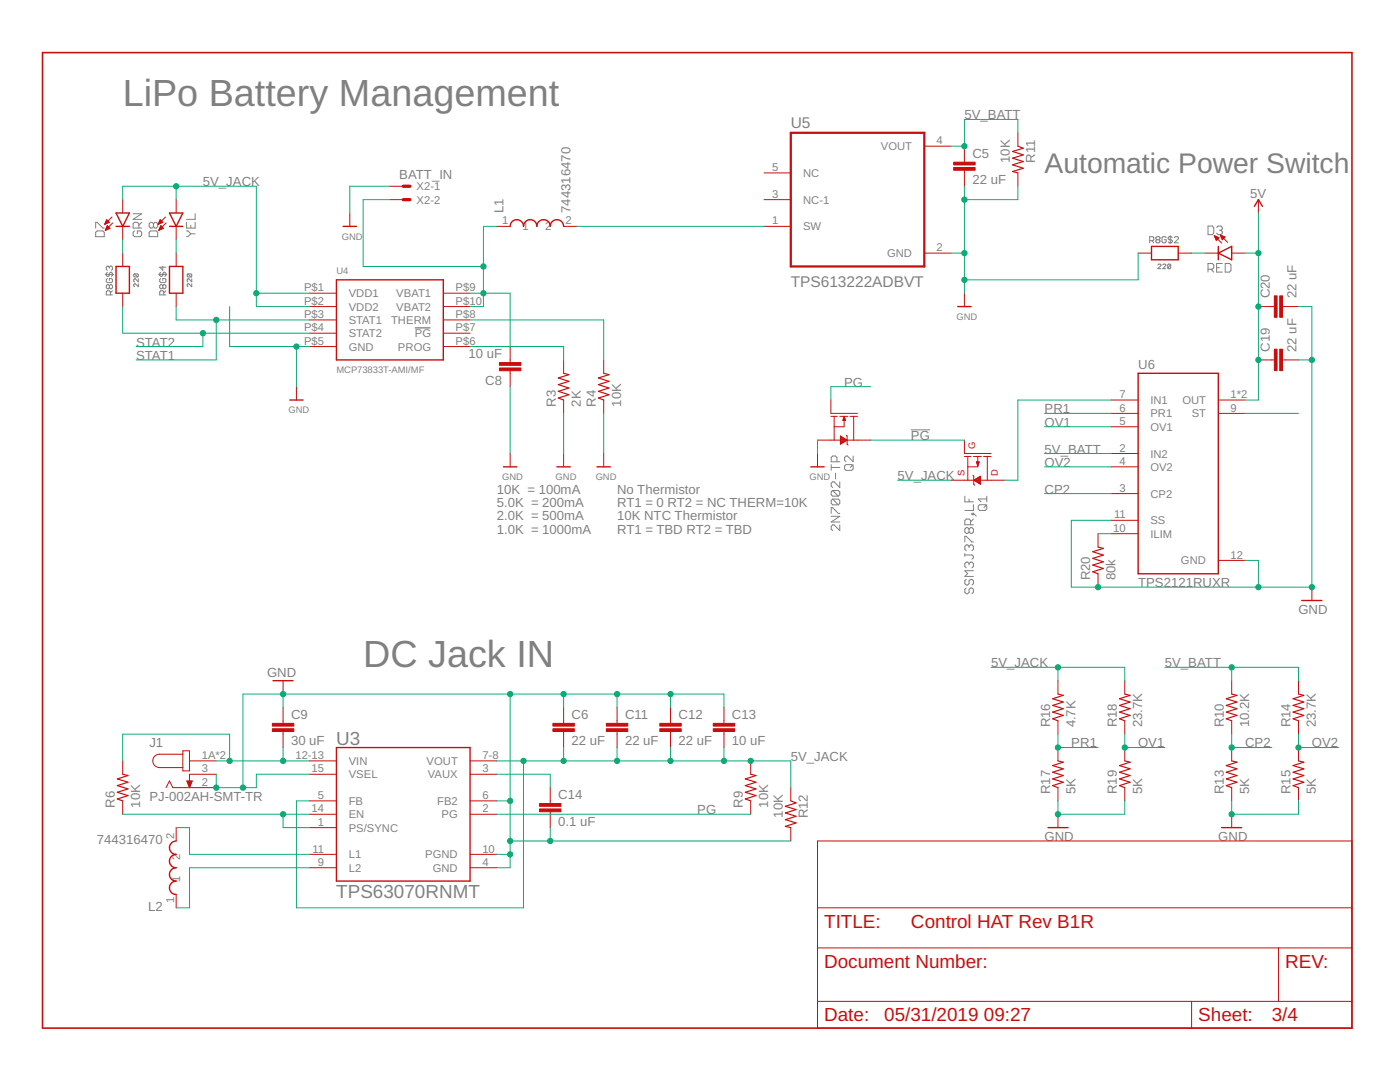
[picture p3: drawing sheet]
<svg xmlns="http://www.w3.org/2000/svg" width="279mm" height="216mm" viewBox="0 0 279 216" stroke-linecap="round" stroke-linejoin="round" font-family="sans-serif">
<path d="M82.9 65.4h2.9" fill="none" stroke="#808080" stroke-width=".28"/>
<g fill="none" stroke="#808080" stroke-width=".2">
<path d="M19.1 46.4l.3-.3h1.1l.3 .3v.8h-1.7zM19.1 45.5v-1.1h.3l1.1 1.1h.3M21 54.8h1.6M21.4 55.6l-.2 .2v.4l.2 .2h.8l.2-.2v-.4l-.2-.2h-.4v.4M21.4 54.3l-.2 .2v.4l.2 .3 .4-.3v-.4l.2-.2 .4 .2v.4l-.2 .3M21.8 57l-.2-.2-.4 .2v.4l.2 .2 .4-.2M21.8 57l.2-.2 .4 .2v.4l-.2 .2-.4-.2M21.8 53.3l-.2-.2-.4 .2v.4l.2 .2M21.8 53.3l.2-.2 .4 .2v.4l-.2 .2M21.8 53.3v.2M21.8 57v.4M22 58.8v-.6l-.2-.2h-.4l-.2 .2v.6h1.2"/>
<path d="M22.4 58l-.4 .4M26.6 42.7h1.7l-1.7 1.1h1.7M26.8 46.1l-.2 .3v.5l.2 .3h1.2l.3-.3v-.5l-.3-.3h-.6v.6M26.9 54.7l-.2 .1v.3l.2 .2h.6M26.9 54.7h.6l.1 .1-.1 .5M26.9 54.7l.6 .6M27.6 56.6v.6l-.7-.6-.2 .2v.3l.2 .1M27.6 55.6v.6l-.7-.6-.2 .2v.3l.2 .1M27.7 45.5v-.9l-.3-.2h-.6l-.2 .2v.9h1.7M28.3 44.4l-.6 .5M29.8 46.4l.3-.3h1.1l.3 .3v.8h-1.7zM30.6 44.6l-.3-.2h-.2l-.3 .2v.6l.3 .3h.2l.3-.3"/>
<path d="M30.6 44.6l.3-.2h.3l.3 .2v.6l-.3 .3h-.3l-.3-.3M30.6 44.6v.6M31.7 54.8h1.6M32.1 54.3l-.2 .2v.4l.2 .3 .4-.3v-.4l.2-.2 .4 .2v.4l-.2 .3M32.1 55.6l-.2 .2v.4l.2 .2h.8l.2-.2v-.4l-.2-.2h-.4v.4M32.5 57l-.2-.2-.4 .2v.4l.2 .2 .4-.2M32.5 57l.2-.2 .4 .2v.4l-.2 .2-.4-.2M32.5 53.1v.8l-.6-.6h1.2M32.5 57v.4M32.7 58.8v-.6l-.2-.2h-.4l-.2 .2v.6h1.2M33.1 58l-.4 .4M37.2 46.1h.3l.6 .6"/>
<path d="M37.2 44.4v1.1h1.7v-1.1M37.5 54.7h.6l.2 .1-.2 .5M37.5 54.7l-.1 .1 .1 .5h.6M37.5 54.7l.6 .6M38.1 46.7l-.6 .5h-.3M38.1 46.7h.8M38.1 44.9v.6M38.3 55.6v.6l-.6-.6-.3 .2 .1 .4M38.3 56.6v.6l-.6-.6-.3 .2 .1 .4M38.9 42.7v1.1h-1.7M229.4 48h.7l.2-.2v-.4l-.2-.2h-.7v1.3M229.9 48l.4 .5"/>
<path d="M230.9 47.8l-.2-.2 .2-.4h.4l.2 .2-.2 .4M230.9 47.8l-.2 .2 .2 .5h.4l.2-.3-.2-.4M230.9 47.8h.4M231.1 52.9l.1-.2 .5 .2-.6 .7h.6M232.1 52.9l.1-.2 .5 .2-.6 .7h.6M232.7 47.4l-.2-.2h-.4l-.2 .2v.8l.2 .3h.4l.2-.3v-.4h-.4M233.6 47v1.6M233.6 52.9v.6l-.1 .1-.5-.1M233.6 52.9l-.1-.2-.5 .2v.6M233.6 52.9l-.6 .6M234 47.4l-.3-.2h-.4l-.2 .2 .2 .4h.4l.3 .2-.3 .5h-.4l-.2-.3M234.4 47.4l.2-.2h.4l.2 .2v.2l-.8 .9h.8"/>
<path d="M241.1 45.1h.8l.3 .3v1.1l-.3 .3h-.8zM241.1 53.7h.8l.3-.3v-.5l-.3-.3h-.8v1.7M241.7 53.7l.5 .6M242.8 53.4h.6M242.8 45.4l.3-.3h.5l.3 .3v.3l-.3 .3M243.4 46h.2M243.6 46l.3 .2v.3l-.3 .3h-.5l-.3-.3M243.9 52.6h-1.1v1.7h1.1M244.5 52.6h.9l.3 .3v1.1l-.3 .3h-.9zM165.9 92.7v1.2M165.9 93.3h1.7M166.2 97.9h1.1l.3 .2v.6l-.3 .3"/>
<path d="M166.2 99.6h1.1l.3 .3v.5l-.3 .3M166.2 97.9l-.3 .2v.6l.3 .3h1.1M166.2 99.6l-.3 .3v.5l.3 .3h1.1M166.2 99.6l1.1 1.1M166.2 97.9l1.1 1.1M166.8 94.4v1.2M167 92.1v-.8l-.2-.3h-.6l-.3 .3v.8h1.7M167.6 96.1v1.2l-1.1-1.2h-.3l-.3 .3v.6l.3 .3M168.6 93l.2-.3h1.2l.3 .3v.6l-.3 .3h-1.2l-.2-.3zM170.3 91v1.1l-1.2-1.1h-.3l-.2 .3v.5l.2 .3M170.3 92.7l-.6 .6M181.8 85.8h3.8"/>
<path d="M192.6 99v1.1h1.7M193.4 99.6v.5M196.9 99.6h-1.7l.6 .5M196.9 99v1.1M165.9 102.4v-1.1h.3l1.1 1.1h.3M165.9 103h1.7l-1.7 1.2h1.7M167.6 104.7v1.2l-1.1-1.2h-.3l-.3 .3v.6l.3 .3M192.6 108.1v-1.1h.2l1.2 1.1h.3M192.6 110.4v.6M192.6 110.7h1.4l.3 .3v.3l-.3 .3M192.8 117.3l-.2 .3v.6l.2 .3h.3l.3-.3v-.6l.3-.3h.3l.3 .3v.6l-.3 .3M192.8 115.6l-.2 .3v.6l.2 .2h.3l.3-.2v-.6l.3-.3h.3l.3 .3v.6l-.3 .2"/>
<path d="M193.4 105.6l-.3-.3h-.3l-.2 .3v.6l.2 .2h.3l.3-.2M193.4 109l-.3-.3h-.3l-.2 .3v.6l.2 .3M193.4 112.5l-.3-.3h-.3l-.2 .3v.5l.2 .3M193.4 105.6v.6M193.4 109v.3M193.4 112.5v.2M193.4 105.6l.3-.3h.3l.3 .3v.6l-.3 .2h-.3l-.3-.2M193.4 109l.3-.3h.3l.3 .3v.6l-.3 .3M193.4 112.5l.3-.3h.3l.3 .3v.5l-.3 .3M193.7 104.7v-.8l-.3-.3h-.6l-.2 .3v.8h1.7M194 102.4h.3v.3h-.3zM194.3 100.7v1.2h-1.7"/>
<path d="M194.3 113.9h-1.7l.5 .5-.5 .6h1.7M194.3 103.6l-.6 .5M194.3 102.4l.5 .6M195.2 101l.3-.3h1.1l.3 .3v.6l-.3 .3h-1.1l-.3-.3zM196.9 100.7l-.5 .6"/>
</g>
<path d="M8.5 10.5h261.3v194.6h-261.3z" fill="none" stroke="#c90d0c" stroke-width=".32"/>
<g fill="none" stroke="#c90d0c" stroke-width=".2">
<path d="M24.5 39.8v2.7M35.2 39.8v2.7M77.8 39.8h2.7M77.8 37.2h2.7M152.5 34.5h5.3M152.5 39.8h5.3M184.5 29.2h5.3M192.5 29.2v3.2M192.5 34v3.2M203.1 26.5v2.7M203.1 34.5v2.7M251.1 39.8v2.7"/>
<path d="M20.9 44.7h.1M21 44.6h.3M21 44.5h.6M21.1 44.3h.7M21.1 45.9h.1M21.1 45.7h.4M21.1 44.2h.6M21.2 45.6h.6M21.2 44.1h.3M21.2 44h.2M21.2 45.5h.7M21.3 45.4h.5"/>
<path d="M21.3 45.2h.3M21.4 45.1h.1M21.4 45l.5 .6-.9 .4zM21.8 44.4l-.5-.6-.4 1M21.8 44.4l-.9 .4M22.4 43.3l-1.5 1.5M22.5 44.5l-1.5 1.5M24.5 45.2v2.6M24.5 50.5v2.7M24.5 58.5v2.7M31.6 44.7h.1M31.6 44.6h.3"/>
<path d="M31.7 44.5h.5M31.7 44.3h.8M31.7 45.9h.2M31.8 45.7h.4M31.8 44.2h.5M31.8 44.1h.4M31.8 45.6h.7M31.9 45.5h.7M31.9 44h.2M31.9 45.4h.5M32 45.2h.3M32 45.1h.2"/>
<path d="M32.1 45l.5 .6-.9 .4zM32.5 44.4l-.5-.6-.4 1M32.5 44.4l-.9 .4M33 43.3l-1.4 1.5M33.1 44.5l-1.4 1.5M35.2 45.2v2.6M35.2 50.5v2.7M35.2 58.5v2.7M61.8 58.5h5.3M69.8 42.5v2.7M88.5 58.5h5.3M99.1 45.2h2.7"/>
<path d="M112.5 45.2h2.6M152.5 45.2h5.3M184.5 50.5h5.3M192.5 58.5v2.7M227.1 50.5h2.7M235.1 50.5h2.7M240.5 50.5h2.6M242.3 47l1.5 1.5M242.3 47l1 .4-.6 .6zM242.4 47.2h.3M242.4 47.3h.6M242.5 47.4h.7"/>
<path d="M242.5 47.5h.7M242.6 47.7h.4M242.7 47.8h.2M242.7 47.9h.1M243.5 46.9l1.5 1.5M243.5 46.9l1 .4M243.5 46.9l.4 .9 .6-.5M243.5 46.9h.1M243.6 47h.3M243.6 47.2h.6M243.7 47.3h.8M243.8 47.4h.5"/>
<path d="M243.8 47.5h.4M243.9 47.7h.2M243.9 47.8h.1M245.8 50.5h2.7M59.2 77.2v2.6M61.8 61.2h5.3M61.8 63.8h5.3M61.8 66.5h5.3M61.8 69.2h5.3M88.5 61.2h5.3M88.5 63.8h5.3M88.5 66.5h5.3"/>
<path d="M88.5 69.2h5.3M101.8 69.2v3.2M101.8 74v3.2M112.5 71.8v2.7M112.5 79.8v2.7M120.5 71.8v2.7M120.5 79.8v2.7M165.8 79.8v2.7h5.3M221.8 79.8h5.3M243.1 79.8h5.4M251.1 61.2h3.2M251.1 71.8h3.2"/>
<path d="M255.9 61.2h3.2M255.9 71.8h3.2M101.8 90.5v2.7M112.5 90.5v2.7M120.5 90.5v2.7M163.2 90.5v2.7M163.2 87.8h10.6M165.8 83.1h1.3M166.5 83.1v4.7M167.6 83.1h1.6M167.7 87l1.4 .8-1.4 .8zM167.7 88.6h.1"/>
<path d="M167.7 88.5h.3M167.7 88.3h.5M167.7 88.2h.7M167.7 88.1h1M167.7 87.9h1.2M167.7 87.7h1.1M167.7 87.5h.9M167.7 87.4h.7M167.7 87.3h.5M167.7 87.2h.3M167.7 87h.1M168.2 83.8h.5"/>
<path d="M168.3 83.7h.4M168.3 83.6h.3M168.4 83.5h.2M168.4 83.3h.2M168.4 83.2h.1M168.5 83.9v1.3h-2M168.5 83.1l.2 .8h-.5zM168.9 86.8l.2 .2v1.6l.1 .2M169.6 83.1h1.5M170.4 83.1v4.7M189.8 95.8h4.5M192.5 87.8v2.7h5.3"/>
<path d="M192.5 91.1h1.3M193.1 91.1v4.7M194.2 94.8l.1 .2v1.6l.2 .2M194.3 91.1h1.6M194.3 95.8l1.4-.8v1.6zM194.4 95.8h1.3M194.5 95.9h1.2M194.6 95.6h1.1M194.7 96h1M194.9 96.1h.8M194.9 95.5h.8M194.9 92.2h.5l-.3 .8z"/>
<path d="M194.9 92.3h.5M195 92.4h.3M195 92.6h.3M195.1 92.7h.1M195.1 96.3h.6M195.1 95.4h.6M195.1 92.8h.1M195.1 91.1v2.1h-2M195.1 92.9h.1M195.3 96.4h.4M195.3 95.2h.4M195.5 96.5h.2"/>
<path d="M195.5 95.1h.2M195.7 95.8h4.8M196.3 91.1h1.5M197 91.1v4.7M221.8 90.5h5.3M221.8 82.5h5.3M221.8 85.2h5.3M221.8 93.2h5.3M221.8 98.5h5.3M243.1 82.5h5.4M219.1 106.5v2.7M219.1 114.5v2.7"/>
<path d="M221.8 106.5h5.3M221.8 103.8h5.3M243.1 111.8h5.4M261.8 117.2v2.6M56.5 135.8v2.7M211.1 135.8v2.7M224.5 135.8v2.7M245.8 135.8v2.7M259.1 135.8v2.7M24.5 151.8v2.7M24.5 159.8v2.7M33.1 157.2l.7-1.4 .7 1.4h8.7"/>
<path d="M36.5 150.5h-4.7a1.33 1.33 0 0 0-1.3 1.3 1.33 1.33 0 0 0 1.3 1.4h4.7M36.5 149.8h1.3v4h-1.3zM37.3 155.8h1.1l-.6 1.4zM37.3 155.9h1M37.4 156h.9M37.4 156.2h.8M37.5 156.3h.7M37.5 156.4h.6M37.6 156.5h.5M37.6 156.7h.4M37.7 156.8h.3M37.7 156.9h.2"/>
<path d="M37.8 157.1h.1M37.8 151.8h5.4M43.2 154.5h-5.4v2.7M56.5 141.2v3.2M56.5 145.9v3.3M61.8 151.8h5.3M61.8 154.5h5.3M61.8 159.8h5.3M93.8 151.8h5.3M93.8 154.5h5.3M93.8 159.8h5.3M109.8 157.2v3.2"/>
<path d="M112.5 141.2v3.2M112.5 145.9v3.3M123.1 141.2v3.2M123.1 145.9v3.3M133.8 141.2v3.2M133.8 145.9v3.3M144.5 141.2v3.2M144.5 145.9v3.3M149.8 151.8v2.7M149.8 159.8v2.7M157.8 157.2v2.6M211.1 143.8v2.7"/>
<path d="M211.1 149.2v2.6M211.1 157.2v2.6M224.5 143.8v2.7M224.5 149.2v2.6M224.5 157.2v2.6M245.8 143.8v2.7M245.8 149.2v2.6M245.8 157.2v2.6M259.1 143.8v2.7M259.1 149.2v2.6M259.1 157.2v2.6M35.2 165.1v2.7"/>
<path d="M35.2 178.5v2.6M61.8 162.5h5.3M61.8 165.1h5.3M61.8 170.5h5.3M61.8 173.1h5.3M93.8 162.5h5.3M93.8 170.5h5.3M93.8 173.1h5.3M109.8 161.9v3.2M157.8 165.1v2.7M163.2 167.8h106.6v37.3h-106.6zM211.1 162.5v2.6"/>
<path d="M245.8 162.5v2.6M163.2 189.1h106.6M163.2 199.8h106.6M163.2 181.1h106.6M237.8 199.8v5.3M255.1 189.1v10.7"/>
</g>
<g fill="none" stroke="#c90d0c" stroke-width=".28">
<path d="M23.2 45.2h2.6M23.2 53.2h2.6v5.3h-2.6zM23.2 42.5h2.6l-1.3 2.7zM33.8 45.2h2.7M33.8 53.2h2.7v5.3h-2.7zM33.8 42.5h2.7l-1.3 2.7zM67.1 55.8h21.4v16h-21.4zM68.5 45.2h2.6M101.8 45.2a1.33 1.33 0 0 1 1.3-1.4 1.33 1.33 0 0 1 1.4 1.4 1.33 1.33 0 0 1 1.3-1.4 1.33 1.33 0 0 1 1.3 1.4 1.33 1.33 0 0 1 1.4-1.4 1.33 1.33 0 0 1 1.3 1.4 1.33 1.33 0 0 1 1.3-1.4 1.33 1.33 0 0 1 1.4 1.4M229.8 49.2h5.3v2.6h-5.3zM243.1 49.2v2.6M243.1 50.5l2.7-1.3v2.6z"/>
<path d="M250.3 41.2l.8-1.4 .8 1.4M57.8 79.8h2.7M191.1 61.2h2.7M227.1 74.5h16v40h-16zM100.5 93.2h2.6M111.1 93.2h2.7M119.1 93.2h2.7M161.8 93.2h2.7M259.8 119.8h4M54.5 135.8h4M67.1 149.2h26.7v26.6h-26.7zM35.2 167.8a1.33 1.33 0 0 0-1.4 1.3 1.33 1.33 0 0 0 1.4 1.4 1.33 1.33 0 0 0-1.4 1.3 1.33 1.33 0 0 0 1.4 1.3 1.33 1.33 0 0 0-1.4 1.4 1.33 1.33 0 0 0 1.4 1.3 1.33 1.33 0 0 0-1.4 1.3 1.33 1.33 0 0 0 1.4 1.4"/>
<path d="M209.1 165.1h4M243.8 165.1h4"/>
</g>
<g fill="none" stroke="#c90d0c" stroke-width=".23">
<path d="M203.1 29.2l1.1 .4-2.1 .6 2.1 .7-2.1 .7 2.1 .6-2.1 .7 2.1 .7-2.1 .6 1 .3M112.5 74.5l1 .3-2.1 .6 2.1 .7-2.1 .7 2.1 .6-2.1 .7 2.1 .7-2.1 .6 1.1 .4M120.5 74.5l1 .3-2.1 .6 2.1 .7-2.1 .7 2.1 .6-2.1 .7 2.1 .7-2.1 .6 1.1 .4M219.1 109.2l1.1 .2-2.1 .7 2.1 .7-2.1 .6 2.1 .7-2.1 .7 2.1 .6-2.1 .7 1 .4M211.1 138.5l1.1 .2-2.1 .7 2.1 .7-2.1 .7 2.1 .6-2.1 .7 2.1 .6-2.1 .7 1 .4M224.5 138.5l1 .2-2.1 .7 2.1 .7-2.1 .7 2.1 .6-2.1 .7 2.1 .6-2.1 .7 1.1 .4M245.8 138.5l1.1 .2-2.2 .7 2.2 .7-2.2 .7 2.2 .6-2.2 .7 2.2 .6-2.2 .7 1.1 .4M259.1 138.5l1.1 .2-2.1 .7 2.1 .7-2.1 .7 2.1 .6-2.1 .7 2.1 .6-2.1 .7 1 .4M24.5 154.5l1 .2-2.1 .7 2.1 .7-2.1 .7 2.1 .6-2.1 .7 2.1 .6-2.1 .7 1.1 .4M149.8 154.5l1.1 .2-2.2 .7 2.2 .7-2.2 .7 2.2 .6-2.2 .7 2.2 .6-2.2 .7 1.1 .4M157.8 159.8l1.1 .4-2.2 .7 2.2 .6-2.2 .7 2.2 .7-2.2 .7 2.2 .6-2.2 .7 1.1 .2M211.1 151.8l1.1 .3-2.1 .7 2.1 .6-2.1 .7 2.1 .6-2.1 .7 2.1 .7-2.1 .7 1 .4"/>
<path d="M224.5 151.8l1 .3-2.1 .7 2.1 .6-2.1 .7 2.1 .6-2.1 .7 2.1 .7-2.1 .7 1.1 .4M245.8 151.8l1.1 .3-2.2 .7 2.2 .6-2.2 .7 2.2 .6-2.2 .7 2.2 .7-2.2 .7 1.1 .4M259.1 151.8l1.1 .3-2.1 .7 2.1 .6-2.1 .7 2.1 .6-2.1 .7 2.1 .7-2.1 .7 1 .4"/>
</g>
<g fill="#c90d0c" stroke="#c90d0c" stroke-width=".2">
<path d="M99.7 72.3h4.2v.6h-4.2z"/>
<path d="M99.7 73.4h4.2v.6h-4.2z"/>
<path d="M54.4 145.4h4.2v.6h-4.2z"/>
<path d="M54.4 144.3h4.2v.6h-4.2z"/>
<path d="M190.3 33.4h4.3v.6h-4.3z"/>
<path d="M190.3 32.4h4.3v.5h-4.3z"/>
<path d="M110.3 145.4h4.3v.6h-4.3z"/>
<path d="M110.3 144.3h4.3v.6h-4.3z"/>
<path d="M121 145.4h4.3v.6h-4.3z"/>
<path d="M121 144.3h4.3v.6h-4.3z"/>
<path d="M131.7 145.4h4.3v.6h-4.3z"/>
<path d="M131.7 144.3h4.3v.6h-4.3z"/>
<path d="M142.3 145.4h4.3v.6h-4.3z"/>
<path d="M142.3 144.3h4.3v.6h-4.3z"/>
<path d="M107.7 161.4h4.3v.6h-4.3z"/>
<path d="M107.7 160.3h4.3v.6h-4.3z"/>
<path d="M255.4 69.7h.5v4.3h-.5z"/>
<path d="M254.3 69.7h.6v4.3h-.6z"/>
<path d="M255.4 59h.5v4.3h-.5z"/>
<path d="M254.3 59h.6v4.3h-.6z"/>
</g>
<path d="M157.8 26.5h26.7v26.7h-26.7z" fill="none" stroke="#c90d0c" stroke-width=".44"/>
<path d="M80.5 39.8h1.3M80.5 37.2h1.3" fill="none" stroke="#c90d0c" stroke-width=".66"/>
<g fill="none" stroke="#0dab76" stroke-width=".2">
<path d="M24.5 39.8v-2.6h26.7v24h10.6M35.2 37.2v2.6M77.8 37.2h-8v5.3M77.8 39.8h-5.3v13.4h24M192.5 37.2v21.3M203.1 26.5v-2.7h-10.6v5.4h-2.7M203.1 37.2v2.6h-10.6M24.5 47.8v2.7M35.2 47.8v2.7M51.2 58.5h10.6M93.8 58.5h8v10.7M99.1 45.2h-2.6v16h-2.7"/>
<path d="M115.1 45.2h37.4M189.8 50.5h2.7M227.1 50.5v5.3h-34.6M237.8 50.5h2.7M248.5 50.5h2.6M251.1 42.5v37.3h-2.6M24.5 61.2v5.3h37.3M35.2 61.2v2.6h26.6M40.5 66.5v2.7h-13.3M43.2 63.8v8h-16M45.8 61.2v8h16M59.2 69.2v8"/>
<path d="M93.8 69.2h18.7v2.6M93.8 63.8h26.7v8M101.8 77.2v13.3M173.8 77.2h-8v2.6M221.8 79.8h-18.7v16h-2.6M259.1 61.2h2.7v56h-48v-13.4h8M259.1 71.8h2.7M112.5 82.5v8M120.5 82.5v8M163.2 87.8v2.7M173.8 87.8h18.7M179.1 95.8h10.7"/>
<path d="M208.5 90.5h13.3M208.5 93.2h13.3M208.5 85.2h13.3M208.5 82.5h13.3M208.5 98.5h13.3M248.5 82.5h10.6M219.1 106.5h2.7M248.5 111.8h2.6v5.4M56.5 138.5v2.7M101.8 138.5v34.6h-2.7M112.5 138.5v2.7M123.1 138.5v2.7"/>
<path d="M133.8 138.5v2.7M197.8 133.2h26.7v2.6M211.1 133.2v2.6M232.5 133.2h26.6v2.6M245.8 133.2v2.6M24.5 151.8v-5.3h21.3v5.3M43.2 154.5v2.7h8v-2.7h10.6M43.2 151.8h18.6M56.5 149.2v2.6M99.1 159.8h2.7M99.1 154.5h10.7v2.7M99.1 151.8h58.7v5.4"/>
<path d="M104.5 151.8v29.3h-45.3v-21.3h2.6M112.5 149.2v2.6M123.1 149.2v2.6M133.8 149.2v2.6M144.5 141.2v-2.7h-96v18.7M144.5 149.2v2.6M211.1 159.8v2.7h13.4v-2.7M211.1 146.5v2.7h8M224.5 146.5v2.7h8M245.8 146.5v2.7h8M245.8 159.8v2.7h13.3v-2.7M259.1 146.5v2.7h8"/>
<path d="M24.5 162.5h37.3M35.2 165.1h2.6v5.4h24M56.5 162.5v2.6h5.3M61.8 173.1h-24v8h-2.6M99.1 170.5h2.7M99.1 162.5h50.7M101.8 167.8h56M109.8 165.1v2.7"/>
</g>
<g fill="#0dab76" stroke="#0dab76" stroke-width=".2">
<circle cx="59.2" cy="69.2" r=".53"/>
<circle cx="56.5" cy="138.5" r=".53"/>
<circle cx="123.1" cy="138.5" r=".53"/>
<circle cx="112.5" cy="138.5" r=".53"/>
<circle cx="133.8" cy="138.5" r=".53"/>
<circle cx="101.8" cy="138.5" r=".53"/>
<circle cx="101.8" cy="170.5" r=".53"/>
<circle cx="101.8" cy="159.8" r=".53"/>
<circle cx="101.8" cy="167.8" r=".53"/>
<circle cx="43.2" cy="157.2" r=".53"/>
<circle cx="48.5" cy="157.2" r=".53"/>
<circle cx="109.8" cy="167.8" r=".53"/>
<circle cx="192.5" cy="50.5" r=".53"/>
<circle cx="192.5" cy="39.8" r=".53"/>
<circle cx="192.5" cy="55.8" r=".53"/>
<circle cx="261.8" cy="71.8" r=".53"/>
<circle cx="261.8" cy="117.2" r=".53"/>
<circle cx="251.1" cy="117.2" r=".53"/>
<circle cx="219.1" cy="117.2" r=".53"/>
<circle cx="245.8" cy="162.5" r=".53"/>
<circle cx="211.1" cy="162.5" r=".53"/>
<circle cx="40.5" cy="66.5" r=".53"/>
<circle cx="96.5" cy="58.5" r=".53"/>
<circle cx="96.5" cy="53.2" r=".53"/>
<circle cx="43.2" cy="63.8" r=".53"/>
<circle cx="56.5" cy="151.8" r=".53"/>
<circle cx="45.8" cy="151.8" r=".53"/>
<circle cx="56.5" cy="162.5" r=".53"/>
<circle cx="104.5" cy="151.8" r=".53"/>
<circle cx="144.5" cy="151.8" r=".53"/>
<circle cx="112.5" cy="151.8" r=".53"/>
<circle cx="123.1" cy="151.8" r=".53"/>
<circle cx="133.8" cy="151.8" r=".53"/>
<circle cx="149.8" cy="151.8" r=".53"/>
<circle cx="51.2" cy="58.5" r=".53"/>
<circle cx="35.2" cy="37.2" r=".53"/>
<circle cx="211.1" cy="133.2" r=".53"/>
<circle cx="192.5" cy="29.2" r=".53"/>
<circle cx="245.8" cy="133.2" r=".53"/>
<circle cx="259.1" cy="149.2" r=".53"/>
<circle cx="224.5" cy="149.2" r=".53"/>
<circle cx="211.1" cy="149.2" r=".53"/>
<circle cx="245.8" cy="149.2" r=".53"/>
<circle cx="251.1" cy="71.8" r=".53"/>
<circle cx="251.1" cy="61.2" r=".53"/>
<circle cx="251.1" cy="50.5" r=".53"/>
</g>
<g font-size="7.5" fill="#808080">
<text x="24.5" y="21.2">LiPo Battery Management</text>
<text x="72.5" y="133.2">DC Jack IN</text>
</g>
<text font-size="5.7" fill="#808080" x="208.5" y="34.5">Automatic Power Switch</text>
<g font-size="3.8" fill="#808080">
<text x="67.1" y="148.6">U3</text>
<text x="67.1" y="179.1">TPS63070RNMT</text>
</g>
<g font-size="3.8" fill="#c90d0c">
<text x="164.5" y="185.1">TITLE:</text>
<text x="181.8" y="185.1">Control HAT Rev B1R</text>
<text x="164.5" y="193.1">Document Number:</text>
<text x="256.5" y="193.1">REV:</text>
<text x="164.5" y="203.8">Date:</text>
<text x="176.5" y="203.8">05/31/2019</text>
<text x="196.4" y="203.8">09:27</text>
<text x="239.1" y="203.8">Sheet:</text>
<text x="253.8" y="203.8">3/4</text>
</g>
<g font-size="3.1" fill="#808080">
<text x="157.8" y="25.4">U5</text>
<text x="157.8" y="57.4">TPS613222ADBVT</text>
</g>
<g font-size="2.6" fill="#808080">
<text x="192.5" y="23.8">5V_BATT</text>
<text x="79.7" y="35.7">BATT_IN</text>
<text x="194.1" y="31.4">C5</text>
<text x="201.5" y="32.5" transform="rotate(-90 201.5 32.5)">10K</text>
<text x="206.6" y="32.5" transform="rotate(-90 206.6 32.5)">R11</text>
<text x="40.5" y="37.2">5V_JACK</text>
<text x="194.1" y="36.8">22 uF</text>
<text x="249.5" y="39.6">5V</text>
<text x="100.5" y="42.5" transform="rotate(-90 100.5 42.5)">L1</text>
<text x="113.8" y="42.5" transform="rotate(-90 113.8 42.5)">744316470</text>
<text x="253.4" y="59.6" transform="rotate(-90 253.4 59.6)">C20</text>
<text x="258.7" y="59.6" transform="rotate(-90 258.7 59.6)">22 uF</text>
<text x="27.2" y="69.2">STAT2</text>
<text x="27.2" y="71.8">STAT1</text>
<text x="93.5" y="71.4">10 uF</text>
<text x="253.4" y="70.2" transform="rotate(-90 253.4 70.2)">C19</text>
<text x="258.7" y="70.2" transform="rotate(-90 258.7 70.2)">22 uF</text>
<text x="96.8" y="76.8">C8</text>
<text x="168.5" y="77.2">PG</text>
<text x="227.1" y="73.7">U6</text>
<text x="110.9" y="81.2" transform="rotate(-90 110.9 81.2)">R3</text>
<text x="115.9" y="81.2" transform="rotate(-90 115.9 81.2)">2K</text>
<text x="118.9" y="81.2" transform="rotate(-90 118.9 81.2)">R4</text>
<text x="123.9" y="81.2" transform="rotate(-90 123.9 81.2)">10K</text>
<text x="208.5" y="82.5">PR1</text>
<text x="181.8" y="87.8">PG</text>
<text x="208.5" y="85.2">OV1</text>
<text x="179.1" y="95.8">5V_JACK</text>
<text x="208.5" y="90.5">5V_BATT</text>
<text x="208.5" y="93.2">OV2</text>
<text x="99.1" y="98.5">10K = 100mA</text>
<text x="99.1" y="101.2">5.0K = 200mA</text>
<text x="123.1" y="98.5">No Thermistor</text>
<text x="123.1" y="101.2">RT1 = 0 RT2 = NC THERM=10K</text>
<text x="208.5" y="98.5">CP2</text>
<text x="99.1" y="103.8">2.0K = 500mA</text>
<text x="99.1" y="106.5">1.0K = 1000mA</text>
<text x="123.1" y="103.8">10K NTC Thermistor</text>
<text x="123.1" y="106.5">RT1 = TBD RT2 = TBD</text>
<text x="217.6" y="115.8" transform="rotate(-90 217.6 115.8)">R20</text>
<text x="222.6" y="115.8" transform="rotate(-90 222.6 115.8)">80k</text>
<text x="227.1" y="117.2">TPS2121RUXR</text>
<text x="259.1" y="122.5">GND</text>
<text x="53.3" y="135">GND</text>
<text x="197.8" y="133.2">5V_JACK</text>
<text x="232.5" y="133.2">5V_BATT</text>
<text x="58.1" y="143.4">C9</text>
<text x="114.1" y="143.4">C6</text>
<text x="124.7" y="143.4">C11</text>
<text x="135.4" y="143.4">C12</text>
<text x="146.1" y="143.4">C13</text>
<text x="29.8" y="149.1">J1</text>
<text x="58.1" y="148.8">30 uF</text>
<text x="114.1" y="148.8">22 uF</text>
<text x="124.7" y="148.8">22 uF</text>
<text x="135.4" y="148.8">22 uF</text>
<text x="146.1" y="148.8">10 uF</text>
<text x="209.6" y="145.2" transform="rotate(-90 209.6 145.2)">R16</text>
<text x="213.8" y="149.2">PR1</text>
<text x="214.6" y="145.2" transform="rotate(-90 214.6 145.2)">4.7K</text>
<text x="222.9" y="145.2" transform="rotate(-90 222.9 145.2)">R18</text>
<text x="227.1" y="149.2">OV1</text>
<text x="227.9" y="145.2" transform="rotate(-90 227.9 145.2)">23.7K</text>
<text x="244.2" y="145.2" transform="rotate(-90 244.2 145.2)">R10</text>
<text x="248.5" y="149.2">CP2</text>
<text x="249.3" y="145.2" transform="rotate(-90 249.3 145.2)">10.2K</text>
<text x="257.6" y="145.2" transform="rotate(-90 257.6 145.2)">R14</text>
<text x="261.8" y="149.2">OV2</text>
<text x="262.6" y="145.2" transform="rotate(-90 262.6 145.2)">23.7K</text>
<text x="157.8" y="151.8">5V_JACK</text>
<text x="22.9" y="161.2" transform="rotate(-90 22.9 161.2)">R6</text>
<text x="28" y="161.2" transform="rotate(-90 28 161.2)">10K</text>
<text x="29.8" y="159.8">PJ-002AH-SMT-TR</text>
<text x="111.4" y="159.4">C14</text>
<text x="148.2" y="161.2" transform="rotate(-90 148.2 161.2)">R9</text>
<text x="153.3" y="161.2" transform="rotate(-90 153.3 161.2)">10K</text>
<text x="209.6" y="158.5" transform="rotate(-90 209.6 158.5)">R17</text>
<text x="214.6" y="158.5" transform="rotate(-90 214.6 158.5)">5K</text>
<text x="222.9" y="158.5" transform="rotate(-90 222.9 158.5)">R19</text>
<text x="227.9" y="158.5" transform="rotate(-90 227.9 158.5)">5K</text>
<text x="244.2" y="158.5" transform="rotate(-90 244.2 158.5)">R13</text>
<text x="249.3" y="158.5" transform="rotate(-90 249.3 158.5)">5K</text>
<text x="257.6" y="158.5" transform="rotate(-90 257.6 158.5)">R15</text>
<text x="262.6" y="158.5" transform="rotate(-90 262.6 158.5)">5K</text>
<text x="111.4" y="164.8">0.1 uF</text>
<text x="139.1" y="162.5">PG</text>
<text x="156.2" y="163.2" transform="rotate(-90 156.2 163.2)">10K</text>
<text x="161.2" y="163.3" transform="rotate(-90 161.2 163.3)">R12</text>
<text x="208.5" y="167.8">GND</text>
<text x="243.1" y="167.8">GND</text>
<text x="19.3" y="168.3">744316470</text>
<text x="29.6" y="181.7">L2</text>
</g>
<g font-size="2.2" fill="#808080">
<text x="175.8" y="30">VOUT</text>
<text x="186.9" y="28.8">4</text>
<text x="154.1" y="34.1">5</text>
<text x="160.3" y="35.3">NC</text>
<text x="83.1" y="40.6">X2-2</text>
<text x="83.1" y="38">X2-1</text>
<text x="154.1" y="39.5">3</text>
<text x="160.3" y="40.6">NC-1</text>
<text x="100.2" y="44.8">1</text>
<text x="104.3" y="46">1</text>
<text x="108.8" y="46">2</text>
<text x="112.9" y="44.8">2</text>
<text x="154.1" y="44.8">1</text>
<text x="160.3" y="46">SW</text>
<text x="177" y="51.3">GND</text>
<text x="186.9" y="50.1">2</text>
<text x="60.7" y="58.1">P$1</text>
<text x="69.6" y="59.3">VDD1</text>
<text x="79.1" y="59.3">VBAT1</text>
<text x="90.9" y="58.1">P$9</text>
<text x="60.7" y="60.8">P$2</text>
<text x="60.7" y="63.5">P$3</text>
<text x="69.6" y="62">VDD2</text>
<text x="69.6" y="64.6">STAT1</text>
<text x="78.1" y="64.6">THERM</text>
<text x="79.1" y="62">VBAT2</text>
<text x="90.9" y="63.5">P$8</text>
<text x="90.9" y="60.8">P$10</text>
<text x="60.7" y="66.1">P$4</text>
<text x="60.7" y="68.8">P$5</text>
<text x="69.6" y="67.3">STAT2</text>
<text x="69.6" y="70">GND</text>
<text x="79.4" y="70">PROG</text>
<text x="82.8" y="67.3">PG</text>
<text x="90.9" y="66.1">P$7</text>
<text x="90.9" y="68.8">P$6</text>
<text x="223.4" y="79.5">7</text>
<text x="223.4" y="82.1">6</text>
<text x="229.6" y="80.6">IN1</text>
<text x="229.6" y="83.3">PR1</text>
<text x="236" y="80.6">OUT</text>
<text x="237.8" y="83.3">ST</text>
<text x="245.6" y="79.5">1*2</text>
<text x="245.6" y="82.1">9</text>
<text x="223.4" y="84.8">5</text>
<text x="229.6" y="86">OV1</text>
<text x="223.4" y="90.1">2</text>
<text x="223.4" y="92.8">4</text>
<text x="229.6" y="91.3">IN2</text>
<text x="229.6" y="94">OV2</text>
<text x="223.4" y="98.1">3</text>
<text x="229.6" y="99.3">CP2</text>
<text x="222.2" y="106.1">10</text>
<text x="222.4" y="103.5">11</text>
<text x="229.6" y="107.3">ILIM</text>
<text x="229.6" y="104.6">SS</text>
<text x="235.7" y="112.6">GND</text>
<text x="245.6" y="111.5">12</text>
<text x="40.3" y="151.4">1A*2</text>
<text x="40.3" y="154.1">3</text>
<text x="59" y="151.4">12-13</text>
<text x="62.2" y="154.1">15</text>
<text x="69.6" y="152.6">VIN</text>
<text x="69.6" y="155.3">VSEL</text>
<text x="85.1" y="152.6">VOUT</text>
<text x="85.4" y="155.3">VAUX</text>
<text x="96.3" y="154.1">3</text>
<text x="96.3" y="151.4">7-8</text>
<text x="40.3" y="156.8">2</text>
<text x="63.4" y="159.4">5</text>
<text x="69.6" y="160.6">FB</text>
<text x="87.2" y="160.6">FB2</text>
<text x="96.3" y="159.4">6</text>
<text x="34.8" y="167.4" transform="rotate(-90 34.8 167.4)">2</text>
<text x="62.2" y="162.1">14</text>
<text x="63.4" y="164.8">1</text>
<text x="69.6" y="163.3">EN</text>
<text x="69.6" y="166">PS/SYNC</text>
<text x="88.1" y="163.3">PG</text>
<text x="96.3" y="162.1">2</text>
<text x="36" y="171.5" transform="rotate(-90 36 171.5)">2</text>
<text x="62.4" y="170.1">11</text>
<text x="63.4" y="172.8">9</text>
<text x="69.6" y="171.3">L1</text>
<text x="69.6" y="174">L2</text>
<text x="84.9" y="171.3">PGND</text>
<text x="86.4" y="174">GND</text>
<text x="96.3" y="172.8">4</text>
<text x="96.3" y="170.1">10</text>
<text x="36" y="176" transform="rotate(-90 36 176)">1</text>
<text x="34.8" y="180.1" transform="rotate(-90 34.8 180.1)">1</text>
</g>
<g font-size="1.9" fill="#808080">
<text x="68.2" y="47.8">GND</text>
<text x="67.2" y="54.8">U4</text>
<text x="190.9" y="63.8">GND</text>
<text x="67.2" y="74.5">MCP73833T-AMI/MF</text>
<text x="57.6" y="82.5">GND</text>
<text x="100.2" y="95.8">GND</text>
<text x="110.9" y="95.8">GND</text>
<text x="118.9" y="95.8">GND</text>
<text x="161.5" y="95.8">GND</text>
</g>
<g font-size="1.9" fill="#c90d0c">
<text x="194.6" y="89.7" transform="rotate(-90 194.6 89.7)">G</text>
<text x="192.5" y="94.9" transform="rotate(-90 192.5 94.9)">S</text>
<text x="199.1" y="95" transform="rotate(-90 199.1 95)">D</text>
</g>
</svg>
